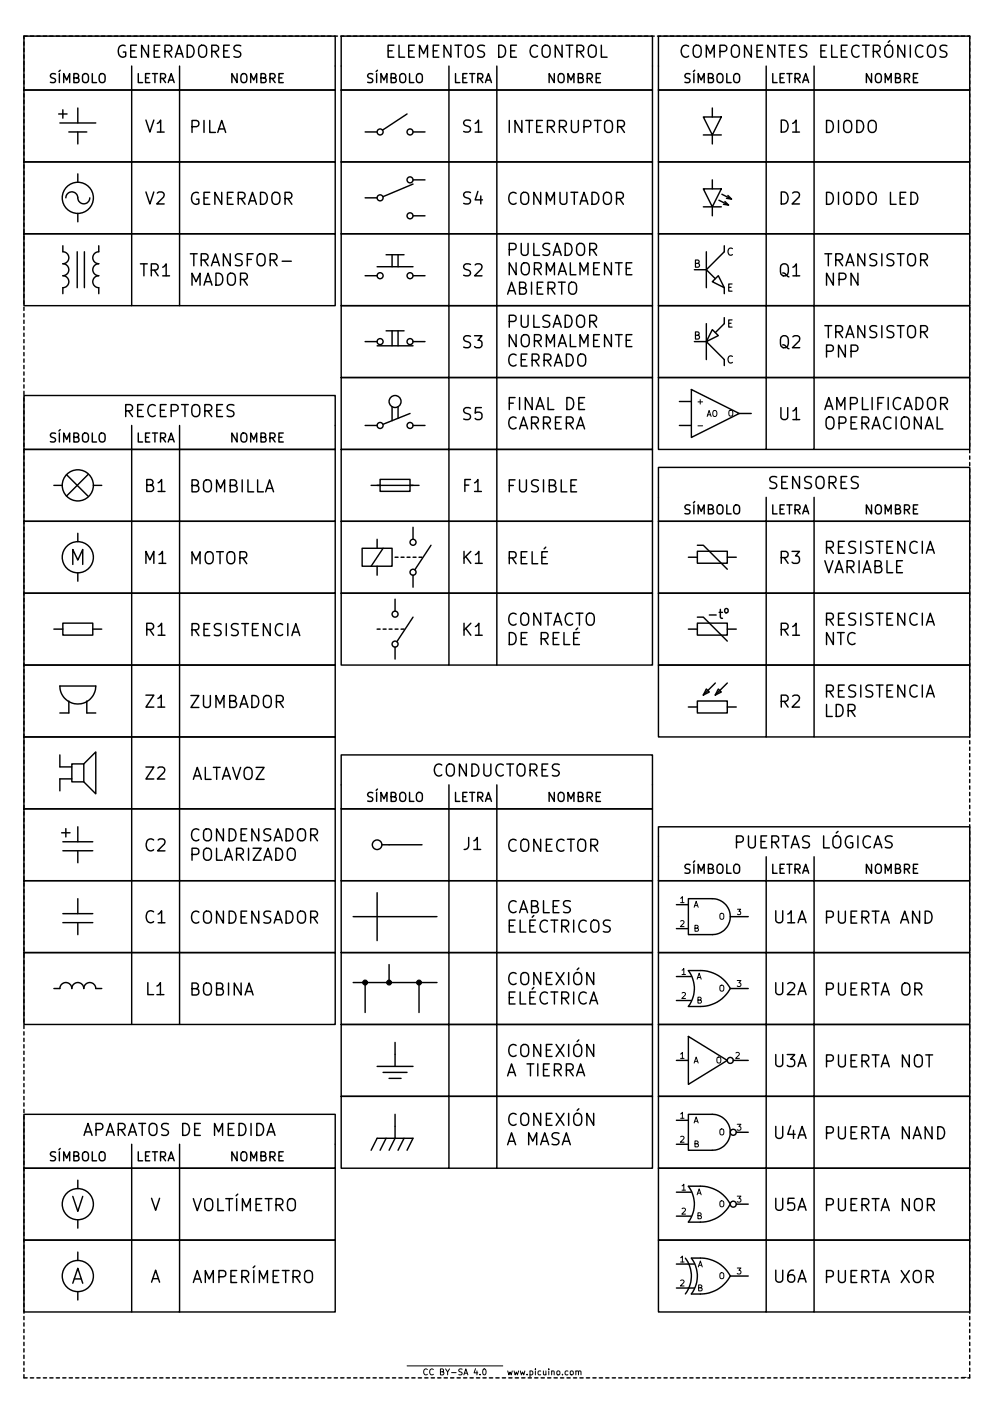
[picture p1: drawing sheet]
<svg xmlns="http://www.w3.org/2000/svg" width="210mm" height="297mm" viewBox="0 0 210 297" stroke-linecap="round" stroke-linejoin="round" font-family="sans-serif">
<path d="M148.1 90.3h1M86.4 289.6h20.3M90.7 290.4a.58 .58 0 0 0-.8 .5 .58 .58 0 0 0 .7 .6l.1-.1M102.5 290.4l.2-.2a.69 .69 0 0 1 .4 .7 .69 .69 0 0 1-.4 .6l-.3-.5zM122.2 290.8l.5-.1v.8M122.7 290.8l.2-.1h.3l.1 .8M204 292h1" fill="none" stroke="#000" stroke-width=".21"/>
<g fill="none" stroke="#000" stroke-width=".3">
<path d="M5.1 19.1h22.8v15.2h-22.8zM27.9 14v5.1h-22.8v-11.4h66v11.4h-33h33v15.2h-33h33v15.3h-33h33v15.2h-33M38.1 14v5.1h-10.2h10.2v15.2h-10.2h10.2v15.3h-10.2h10.2v15.2h-10.2M72.4 19.1h22.8v15.2h-22.8zM95.2 14v5.1h-22.8v-11.4h66v11.4h-33h33v15.2h-33h33v15.3h-33h33v15.2h-33h33v15.2h-33h33v15.3h-33h33v15.2h-33h33v15.3h-33h33v15.2h-33M105.4 14v5.1h-10.2h10.2v15.2h-10.2h10.2v15.3h-10.2h10.2v15.2h-10.2h10.2v15.2h-10.2h10.2v15.3h-10.2h10.2v15.2h-10.2h10.2v15.3h-10.2h10.2v15.2h-10.2M139.7 19.1h22.9v15.2h-22.9zM162.6 14v5.1h-22.9v-11.4h66v11.4h-33h33v15.2h-33h33v15.3h-33h33v15.2h-33h33v15.2h-33h33v15.3h-33M172.7 14v5.1h-10.1h10.1v15.2h-10.1h10.1v15.3h-10.1h10.1v15.2h-10.1h10.1v15.2h-10.1h10.1v15.3h-10.1M5.1 34.3h22.8v15.3h-22.8zM12.4 24.2h1.8M12.7 26.1h7.6"/>
<path d="M13.3 23.3v1.8M14.6 28h3.8M16.5 22.9v3.2M16.5 28v2.5M16.5 36.9v1.7M72.4 34.3h22.8v15.3h-22.8zM77.5 28h2.5M86.4 24.2l-5.2 3.4M87.6 28h2.6M87.6 39l-6.3 2.7M87.6 38.1h2.6M139.7 34.3h22.9v15.3h-22.9z"/>
<path d="M149.2 24.8h3.8l-1.9 3.8zM149.2 28.6h3.8M151.1 22.9v1.9M151.1 28.6v1.9M151.1 38.1v1.9M5.1 49.6h22.8v15.2h-22.8zM13.3 52.1v1.3a1.27 1.27 0 0 1 1.3 1.2 1.27 1.27 0 0 1-1.3 1.3 1.27 1.27 0 0 1 1.3 1.3 1.27 1.27 0 0 1-1.3 1.3 1.27 1.27 0 0 1 1.3 1.2 1.27 1.27 0 0 1-1.3 1.3v1.3M14 41.9a1.31 1.31 0 0 1 1.4-1.2 1.31 1.31 0 0 1 1.2 1.6 1.27 1.27 0 0 0 1.4 .9 1.27 1.27 0 0 0 1-1.3M16.4 53.4v7.6M16.5 45.2v1.8M17.9 53.4v7.6M21 52.1v1.3a1.27 1.27 0 0 0-1.3 1.2 1.27 1.27 0 0 0 1.3 1.3 1.27 1.27 0 0 0-1.3 1.3 1.27 1.27 0 0 0 1.3 1.3 1.27 1.27 0 0 0-1.3 1.2 1.27 1.27 0 0 0 1.3 1.3v1.3"/>
<path d="M59.9 55.4h1.9M72.4 49.6h22.8v15.2h-22.8zM77.5 41.9h2.5M77.5 58.5h2.5M80 56.6h7.6M81.9 54h3.8M83.2 54v2.6M84.5 54v2.6M87.6 45.8h2.6M87.6 58.5h2.6M139.7 49.6h22.9v15.2h-22.9zM147.3 57.2h2.6"/>
<path d="M149.2 40h3.8l-1.9 3.9zM149.2 43.9h3.8M149.9 57.2l1.9 1.9M149.9 53.4v7.6M151.1 59.7l1.3-1.2 1.3 2.5zM151.1 43.9v1.9M152.5 42.5l2.1 1M153.2 41.2l2 1M153.5 43.3l1.1 .2M153.7 53.4l-3.8 3.8M153.8 42.7l.8 .8M154.1 42l1.1 .2"/>
<path d="M154.4 41.4l.8 .8M72.4 64.8h22.8v15.2h-22.8zM77.5 72.4h2.5M80 73.3h7.6M81.9 70.1h3.8M83.2 70.1v3.2M84.5 70.1v3.2M87.6 72.4h2.6M139.7 64.8h22.9v15.2h-22.9zM147.3 72.4h2.6M149.9 68.6v7.6M149.9 72.4l3.8 3.8"/>
<path d="M151.1 69.9l1.3 1.3-2.5 1.2zM153.7 68.6l-1.9 1.9M5.1 95.3h22.8v15.2h-22.8zM27.9 90.2v5.1h-22.8v-11.4h66v11.4h-33h33v15.2h-33h33v15.3h-33h33v15.2h-33h33v15.2h-33h33v15.3h-33h33v15.2h-33h33v15.3h-33h33v15.2h-33M38.1 90.2v5.1h-10.2h10.2v15.2h-10.2h10.2v15.3h-10.2h10.2v15.2h-10.2h10.2v15.2h-10.2h10.2v15.3h-10.2h10.2v15.2h-10.2h10.2v15.3h-10.2h10.2v15.2h-10.2M72.4 95.3h22.8v15.2h-22.8zM72.4 80h22.8v15.3h-22.8zM77.5 90.2h2.5M83.2 86.3v2.9M84.5 86.3v2.4M87 87.7l-5.7 2.3M87.6 90.2h2.6"/>
<path d="M139.7 80h22.9v15.3h-22.9zM144.1 85.1h2.6M144.1 90.2h2.6M146.7 82.6l10.1 5.1-10.1 5zM156.8 87.7h2.6M5.1 110.5h22.8v15.3h-22.8zM11.4 102.9h1.8M14.1 100.6l4.6 4.6M16.5 113.1v1.7M18.7 100.6l-4.6 4.6M19.8 102.9h1.8M72.4 110.5h22.8v15.3h-22.8z"/>
<path d="M76.8 116.2h6.4v3.9h-6.4zM78.7 102.9h10.2M80 114.3v1.9M80.6 101.6h6.4v2.6h-6.4zM81.3 116.2l-2.6 3.9M83.8 118.1h.7M85.1 118.1h.6M86.4 118.1h.6M87.6 118.1h.7M87.6 111.8v2.5M88.9 118.1h.6M91.4 115.6l-3.4 5.2"/>
<path d="M139.7 110.5h22.9v15.3h-22.9zM146 118.1h2M148 116.9h6.3v2.5h-6.3zM148 115.6h1.2l5.1 5.1M154.3 118.1h1.9M162.6 105.4v5.1h-22.9v-11.4h66v11.4h-33h33v15.3h-33h33v15.2h-33h33v15.2h-33M172.7 105.4v5.1h-10.1h10.1v15.3h-10.1h10.1v15.2h-10.1h10.1v15.2h-10.1M5.1 125.8h22.8v15.2h-22.8zM11.4 133.4h1.9M13.3 132.1h6.4v2.6h-6.4zM16.5 121.4v1.8M19.7 133.4h1.9"/>
<path d="M72.4 125.8h22.8v15.2h-22.8zM80 120.1v1.9M80 133.4h.6M81.3 133.4h.6M82.5 133.4h.7M83.8 127v2.6M83.8 137.2v2.5M83.8 133.4h.7M85.1 133.4h.6M87.6 122v2.5M87.6 130.8l-3.4 5.3M139.7 125.8h22.9v15.2h-22.9z"/>
<path d="M146 133.4h2M148 132.1h6.3v2.6h-6.3zM148 130.8h1.2l5.1 5.1M154.3 133.4h1.9M5.1 156.2h22.8v15.3h-22.8zM5.1 141h22.8v15.2h-22.8zM12.7 145.5h7.6a3.8 3.8 0 0 1-3.8 3.8 3.8 3.8 0 0 1-3.8-3.8zM14.6 148.6v2.6h-1.9M18.4 148.6v2.6h1.9M139.7 141h22.9v15.2h-22.9zM146 149.9h2M148 148.6h6.3v2.6h-6.3z"/>
<path d="M149.9 146.1l.6 .6-1.3 .7zM151.8 144.8l-2.6 2.6M152.4 146.1l.6 .6-1.2 .7zM154.3 144.8l-2.5 2.6M154.3 149.9h1.9M5.1 171.5h22.8v15.2h-22.8zM12.7 160.1v2.5h2.5M13.1 176.6h1.8M13.3 178.5h6.4M14 175.7v1.8M15.2 162h2.6v3.8h-2.6zM15.2 165.1h-2.5v2.6"/>
<path d="M16.5 175.3v3.2M17.8 162l2.5-2.6v8.9l-2.5-2.5M72.4 171.5h22.8v15.2h-22.8zM81 179.1h8.5M95.2 166.4v5.1h-22.8v-11.4h66v11.4h-33h33v15.2h-33h33v15.3h-33h33v15.2h-33h33v15.2h-33h33v15.3h-33M105.4 166.4v5.1h-10.2h10.2v15.2h-10.2h10.2v15.3h-10.2h10.2v15.2h-10.2h10.2v15.2h-10.2h10.2v15.3h-10.2M5.1 186.7h22.8v15.3h-22.8zM13.3 180.4h6.4M13.3 193.7h6.4M13.3 195.6h6.4M16.5 180.4v2.5M16.5 190.5v3.2"/>
<path d="M16.5 195.6v2.6M72.4 186.7h22.8v15.3h-22.8zM74.9 194.3h17.8M80 189.3v10.1M139.7 186.7h22.9v15.3h-22.9zM143.5 191.8h2.5M143.5 196.9h2.5M146 190.5h5.1a3.8 3.8 0 0 1 3.8 3.8 3.8 3.8 0 0 1-3.8 3.9h-5.1zM154.9 194.3h3.8M162.6 181.6v5.1h-22.9v-11.4h66v11.4h-33h33v15.3h-33h33v15.2h-33h33v15.2h-33h33v15.3h-33h33v15.2h-33h33v15.3h-33M172.7 181.6v5.1h-10.1h10.1v15.3h-10.1h10.1v15.2h-10.1h10.1v15.2h-10.1h10.1v15.3h-10.1h10.1v15.2h-10.1h10.1v15.3h-10.1M5.1 202h22.8v15.2h-22.8z"/>
<path d="M11.4 209.6h1.3a1.27 1.27 0 0 1 1.3-1.3 1.27 1.27 0 0 1 1.2 1.3 1.27 1.27 0 0 1 1.3-1.3 1.27 1.27 0 0 1 1.3 1.3 1.27 1.27 0 0 1 1.2-1.3 1.27 1.27 0 0 1 1.3 1.3h1.3M72.4 217.2h22.8v15.2h-22.8zM72.4 202h22.8v15.2h-22.8zM74.9 208.3h17.8M77.5 208.3v6.4M82.5 204.5v3.8M88.9 208.3v6.4M139.7 217.2h22.9v15.2h-22.9zM139.7 202h22.9v15.2h-22.9zM143.5 207h3.2M143.5 212.1h3.2M146 219.7l8.3 5.1-8.3 5.1z"/>
<path d="M155 209.6a7.1 7.1 0 0 0-6.4-3.8h-2.6a6.2 6.2 0 0 1 0 7.6 13.4 13.4 0 0 0 4.4-.2 7.2 7.2 0 0 0 4.5-3.6h3.8M72.4 232.4h22.8v15.3h-22.8zM80 226.1h7.6M81.3 227.4h5.1M82.5 228.6h2.6M83.8 236.3v5l-1.3 2.6M83.8 221v5.1M139.7 232.4h22.9v15.3h-22.9zM143.5 237.5h2.5M143.5 224.8h2.5M146 236.3h5.1a3.8 3.8 0 0 1 3.8 3.8 3.8 3.8 0 0 1-3.8 3.8h-5.1zM155.6 224.8h3.1"/>
<path d="M5.1 247.7h22.8v15.2h-22.8zM16.5 250.2v1.8M16.5 258.6v1.8M27.9 242.6v5.1h-22.8v-11.4h66v11.4h-33h33v15.2h-33h33v15.3h-33M38.1 242.6v5.1h-10.2h10.2v15.2h-10.2h10.2v15.3h-10.2M78.7 243.9l1.3-2.6h7.6l-1.2 2.6M81.9 241.3l-1.3 2.6M85.7 241.3l-1.2 2.6M139.7 247.7h22.9v15.2h-22.9zM143.5 252.8h3.2M143.5 257.8h3.2M143.5 242.6h2.5"/>
<path d="M154.9 255.3a7.2 7.2 0 0 1-6.3 3.8h-2.6a6.3 6.3 0 0 0 0-7.6h2.6a7.2 7.2 0 0 1 6.4 3.8M156.2 255.3h2.5M156.2 240.1h2.5M5.1 262.9h22.8v15.3h-22.8zM16.5 265.5v1.7M16.5 273.8v1.8M139.7 262.9h22.9v15.3h-22.9zM143.5 273.1h3.8M143.5 268h3.8M145.4 266.8a6.2 6.2 0 0 1 0 7.5M155 270.5a7.1 7.1 0 0 0-6.4-3.8l-1.9 .1a6.2 6.2 0 0 1 0 7.5M158.7 270.5h-3.8a7.2 7.2 0 0 1-6.3 3.9h-1.9"/>
<circle cx="80.6" cy="28" r=".63"/>
<circle cx="87" cy="28" r=".63"/>
<circle cx="87" cy="38.1" r=".63"/>
<circle cx="16.5" cy="41.9" r="3.3"/>
<circle cx="80.6" cy="58.5" r=".63"/>
<circle cx="80.6" cy="41.9" r=".63"/>
<circle cx="87" cy="45.8" r=".63"/>
<circle cx="87" cy="58.5" r=".63"/>
<circle cx="80.6" cy="72.4" r=".63"/>
<circle cx="87" cy="72.4" r=".63"/>
<circle cx="80.6" cy="90.2" r=".63"/>
<circle cx="83.8" cy="85.1" r="1.27"/>
<circle cx="87" cy="90.2" r=".63"/>
<circle cx="16.5" cy="118.1" r="3.3"/>
<circle cx="16.5" cy="102.9" r="3.3"/>
<circle cx="87.6" cy="115" r=".63"/>
<circle cx="83.8" cy="130.2" r=".63"/>
<circle cx="83.8" cy="136.6" r=".63"/>
<circle cx="87.6" cy="121.3" r=".63"/>
<circle cx="80" cy="179.1" r="1.02"/>
<circle cx="154.9" cy="224.8" r=".63"/>
<circle cx="16.5" cy="255.3" r="3.3"/>
<circle cx="155.6" cy="255.3" r=".63"/>
<circle cx="155.6" cy="240.1" r=".63"/>
<circle cx="16.5" cy="270.5" r="3.3"/>
</g>
<path d="M5.1 7.7h200.6M5.1 292.1h200.6M5.1 292.1v-284.4M205.7 292.1v-284.4" fill="none" stroke="#000" stroke-width=".3" stroke-dasharray=".7 .7"/>
<g fill="#000" stroke="#000" stroke-width=".25">
<circle cx="77.5" cy="208.3" r=".51"/>
<circle cx="82.6" cy="208.3" r=".51"/>
<circle cx="88.9" cy="208.3" r=".51"/>
</g>
<g font-size="4.4">
<text x="14.7" y="119.8">M</text>
<text x="15" y="257">V</text>
<text x="14.9" y="272.2">A</text>
</g>
<g font-size="3.5">
<text x="24.3" y="12.3">GENERADORES</text>
<text x="82.2" y="12.3">ELEMENTOS DE CONTROL</text>
<text x="144.3" y="12.3">COMPONENTES ELECTRÓNICOS</text>
<text x="30.9" y="28.1">V1</text>
<text x="40" y="28.2">PILA</text>
<text x="98.2" y="28.1">S1</text>
<text x="107.3" y="28.2">INTERRUPTOR</text>
<text x="165.4" y="28.1">D1</text>
<text x="174.6" y="28.2">DIODO</text>
<text x="30.9" y="43.4">V2</text>
<text x="40" y="43.4">GENERADOR</text>
<text x="98.2" y="43.4">S4</text>
<text x="107.3" y="43.4">CONMUTADOR</text>
<text x="165.4" y="43.4">D2</text>
<text x="174.6" y="43.4">DIODO LED</text>
<text x="29.7" y="58.6">TR1</text>
<text x="40" y="56.5">TRANSFOR-</text>
<text x="98.2" y="58.6">S2</text>
<text x="107.3" y="54.3">PULSADOR</text>
<text x="107.3" y="58.4">NORMALMENTE</text>
<text x="165.3" y="58.6">Q1</text>
<text x="174.6" y="56.5">TRANSISTOR</text>
<text x="40" y="60.6">MADOR</text>
<text x="107.3" y="62.5">ABIERTO</text>
<text x="174.6" y="60.6">NPN</text>
<text x="107.3" y="69.5">PULSADOR</text>
<text x="174.6" y="71.7">TRANSISTOR</text>
<text x="98.2" y="73.8">S3</text>
<text x="107.3" y="73.6">NORMALMENTE</text>
<text x="107.3" y="77.7">CERRADO</text>
<text x="165.3" y="73.8">Q2</text>
<text x="174.6" y="75.8">PNP</text>
<text x="25.9" y="88.5">RECEPTORES</text>
<text x="98.2" y="89.1">S5</text>
<text x="107.3" y="87">FINAL DE</text>
<text x="165.4" y="89.1">U1</text>
<text x="174.6" y="87">AMPLIFICADOR</text>
<text x="107.3" y="91.1">CARRERA</text>
<text x="174.6" y="91.1">OPERACIONAL</text>
<text x="30.8" y="104.3">B1</text>
<text x="40" y="104.4">BOMBILLA</text>
<text x="98.3" y="104.3">F1</text>
<text x="107.3" y="104.4">FUSIBLE</text>
<text x="162.9" y="103.7">SENSORES</text>
<text x="30.6" y="119.6">M1</text>
<text x="40" y="119.6">MOTOR</text>
<text x="98.1" y="119.6">K1</text>
<text x="107.3" y="119.6">RELÉ</text>
<text x="165.4" y="119.6">R3</text>
<text x="174.6" y="117.4">RESISTENCIA</text>
<text x="174.6" y="121.6">VARIABLE</text>
<text x="30.8" y="134.8">R1</text>
<text x="40" y="134.9">RESISTENCIA</text>
<text x="98.1" y="134.8">K1</text>
<text x="107.3" y="132.7">CONTACTO</text>
<text x="107.3" y="136.8">DE RELÉ</text>
<text x="165.4" y="134.8">R1</text>
<text x="174.6" y="132.7">RESISTENCIA</text>
<text x="174.6" y="136.8">NTC</text>
<text x="174.6" y="147.9">RESISTENCIA</text>
<text x="31" y="150">Z1</text>
<text x="40" y="150.1">ZUMBADOR</text>
<text x="165.4" y="150">R2</text>
<text x="174.6" y="152">LDR</text>
<text x="31" y="165.3">Z2</text>
<text x="40.6" y="165.4">ALTAVOZ</text>
<text x="91.6" y="164.7">CONDUCTORES</text>
<text x="40" y="178.4">CONDENSADOR</text>
<text x="155.7" y="179.9">PUERTAS LÓGICAS</text>
<text x="30.8" y="180.5">C2</text>
<text x="40" y="182.5">POLARIZADO</text>
<text x="98.3" y="180.2">J1</text>
<text x="107.3" y="180.6">CONECTOR</text>
<text x="30.8" y="195.8">C1</text>
<text x="40" y="195.8">CONDENSADOR</text>
<text x="107.3" y="193.6">CABLES</text>
<text x="107.3" y="197.8">ELÉCTRICOS</text>
<text x="164.1" y="195.8">U1A</text>
<text x="174.6" y="195.8">PUERTA AND</text>
<text x="107.3" y="208.9">CONEXIÓN</text>
<text x="31" y="211">L1</text>
<text x="40" y="211.1">BOBINA</text>
<text x="107.3" y="213">ELÉCTRICA</text>
<text x="164.1" y="211">U2A</text>
<text x="174.6" y="211.1">PUERTA OR</text>
<text x="107.3" y="224.1">CONEXIÓN</text>
<text x="164.1" y="226.2">U3A</text>
<text x="174.6" y="226.3">PUERTA NOT</text>
<text x="107.3" y="228.2">A TIERRA</text>
<text x="107.3" y="238.7">CONEXIÓN</text>
<text x="17.8" y="240.9">APARATOS DE MEDIDA</text>
<text x="107.3" y="242.8">A MASA</text>
<text x="164.1" y="241.5">U4A</text>
<text x="174.6" y="241.6">PUERTA NAND</text>
<text x="31.9" y="256.7">V</text>
<text x="40.6" y="256.8">VOLTÍMETRO</text>
<text x="164.1" y="256.7">U5A</text>
<text x="174.6" y="256.8">PUERTA NOR</text>
<text x="31.7" y="272">A</text>
<text x="40.6" y="272">AMPERÍMETRO</text>
<text x="164.1" y="272">U6A</text>
<text x="174.6" y="272">PUERTA XOR</text>
</g>
<g font-size="2.7">
<text x="10.3" y="17.6">SÍMBOLO</text>
<text x="28.6" y="17.6">LETRA</text>
<text x="48.7" y="17.6">NOMBRE</text>
<text x="77.6" y="17.6">SÍMBOLO</text>
<text x="95.9" y="17.6">LETRA</text>
<text x="116" y="17.6">NOMBRE</text>
<text x="144.9" y="17.6">SÍMBOLO</text>
<text x="163.2" y="17.6">LETRA</text>
<text x="183.3" y="17.6">NOMBRE</text>
<text x="10.3" y="93.8">SÍMBOLO</text>
<text x="28.6" y="93.8">LETRA</text>
<text x="48.7" y="93.8">NOMBRE</text>
<text x="144.9" y="109.1">SÍMBOLO</text>
<text x="163.2" y="109.1">LETRA</text>
<text x="183.3" y="109.1">NOMBRE</text>
<text x="151" y="131.2">-tº</text>
<text x="77.6" y="170">SÍMBOLO</text>
<text x="95.9" y="170">LETRA</text>
<text x="116" y="170">NOMBRE</text>
<text x="144.9" y="185.3">SÍMBOLO</text>
<text x="163.2" y="185.3">LETRA</text>
<text x="183.3" y="185.3">NOMBRE</text>
<text x="10.3" y="246.2">SÍMBOLO</text>
<text x="28.6" y="246.2">LETRA</text>
<text x="48.7" y="246.2">NOMBRE</text>
</g>
<g font-size="2.1">
<text x="147.2" y="56.7">B</text>
<text x="154.2" y="54.2">C</text>
<text x="154.2" y="61.8">E</text>
<text x="147.2" y="72">B</text>
<text x="154.2" y="69.4">E</text>
<text x="154.2" y="77">C</text>
</g>
<g font-size="1.8">
<text x="147.7" y="85.8">+</text>
<text x="149.8" y="88.4">AO</text>
<text x="154.5" y="88.3">O</text>
<text x="144.3" y="191.5">1</text>
<text x="144.3" y="196.5">2</text>
<text x="147.1" y="192.4">A</text>
<text x="147.1" y="197.5">B</text>
<text x="152.6" y="195">O</text>
<text x="144.6" y="206.7">1</text>
<text x="147.7" y="207.7">A</text>
<text x="156.4" y="209.2">3</text>
<text x="144.6" y="211.8">2</text>
<text x="147.7" y="212.8">B</text>
<text x="152.6" y="210.2">O</text>
<text x="144.3" y="224.5">1</text>
<text x="147.1" y="225.5">A</text>
<text x="151.9" y="225.5">O</text>
<text x="156" y="224.5">2</text>
<text x="144.3" y="237.2">1</text>
<text x="147.1" y="238.2">A</text>
<text x="156.4" y="239.7">3</text>
<text x="144.3" y="242.3">2</text>
<text x="147.1" y="243.2">B</text>
<text x="152.6" y="240.7">O</text>
<text x="144.6" y="252.4">1</text>
<text x="144.6" y="257.5">2</text>
<text x="147.7" y="253.4">A</text>
<text x="152.6" y="255.9">O</text>
<text x="156.4" y="255">3</text>
<text x="147.7" y="258.5">B</text>
<text x="144.3" y="267.7">1</text>
<text x="148" y="268.7">A</text>
<text x="144.3" y="272.7">2</text>
<text x="148" y="273.8">B</text>
<text x="152.6" y="271.2">O</text>
<text x="156.4" y="270.2">3</text>
<text x="90.8" y="291.6">CC BY-SA 4.0</text>
<text x="108.1" y="291.6">www.picuino.com</text>
</g>
<text font-size="1.6" x="156.4" y="194">3</text>
</svg>
